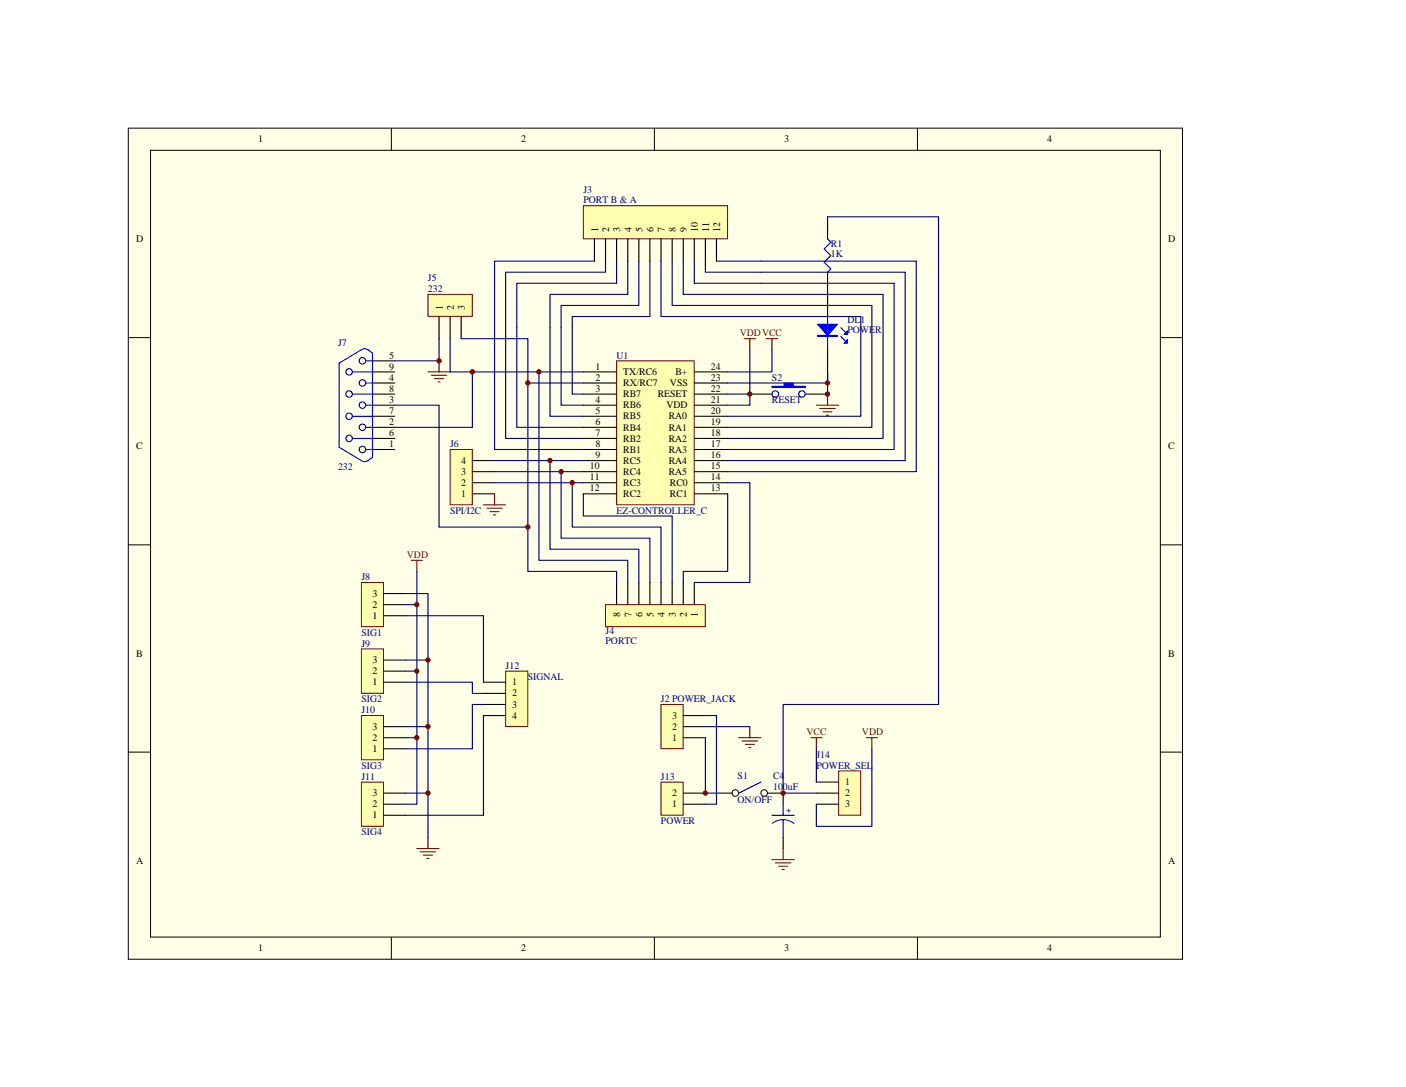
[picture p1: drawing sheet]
<svg xmlns="http://www.w3.org/2000/svg" width="279mm" height="216mm" viewBox="0 0 279 216" stroke-linecap="round" stroke-linejoin="round" font-family="sans-serif">
<path d="M25.5 25.5h209.5v165h-209.5z" fill="#ffffe8"/>
<g fill="none" stroke="#000" stroke-width=".2">
<path d="M25.5 25.5h209.5v165h-209.5zM29.9 29.9h200.7v156.2h-200.7zM77.8 25.5v4.4M130 25.5v4.4M182.3 25.5v4.4M25.5 67.1h4.4M230.6 67.1h4.4M25.5 108.2h4.4M230.6 108.2h4.4M25.5 149.4h4.4M230.6 149.4h4.4M77.8 186.1v4.4"/>
<path d="M130 186.1v4.4M182.3 186.1v4.4"/>
</g>
<path d="M148.9 78.2h4.5l.1 .1-.1 .1h-4.4zM160 78.2h4.5l.1 .1-.1 .1h-4.5z" fill="#000"/>
<path d="M153.4 76.7h2.4v-.6h1.8v.6h2.4v.3h-6.6z" fill-rule="evenodd" fill="#00f"/>
<g fill="#00f">
<path d="M153.3 76.7l.1 .4h6.6l.1-.1-.1-.4h-2.4v.1h.1l-.1-.7h-1.8l-.1 .7h.1v-.1zM153.4 76.7v.1h2.4l.2-.1v-.6h-.2v.1h1.8v-.1h-.1l.1 .7h2.4v-.1h-.1v.3h.1v-.1h-6.6v.1h.1v-.3z"/>
<path d="M153.3 78.3a.76 .76 0 0 0 1.5 0 .76 .76 0 0 0-1.5 0zM153.5 78v.1l.4-.4h-.1v.1h.5v-.1h-.1l.4 .4 .1-.1h-.2v.5h.2l-.1-.1-.4 .4 .1 .1v-.1h-.5v.1l.1-.1-.4-.4v.1h.1v-.5z"/>
<path d="M158.6 78.3a.75 .75 0 0 0 1.5 0 .75 .75 0 0 0-1.5 0zM158.8 78l.1 .1 .3-.4h-.1v.1h.5v-.1h-.1l.4 .4 .1-.1h-.2v.5h.2l-.1-.1-.4 .4 .1 .1v-.1h-.5v.1l.1-.1-.3-.4-.1 .1h.1v-.5z"/>
</g>
<g fill="#800000">
<path d="M162.2 80.4h4.5l.1 .1-.1 .1h-4.5z"/>
<path d="M162.8 81.1l3.2-.1 .1 .1-.1 .1h-3.1z"/>
<path d="M163.5 81.7h1.8l.1 .1-.1 .1h-1.7z"/>
<path d="M164.1 82.4l.7 .1-.6 .1z"/>
<path d="M164.4 78.2l.2 .1v2.2l-.1 .1-.2-.1z"/>
</g>
<path d="M164.4 58.4l.2 .1v4.4l-.1 .1-.2-.1zM164.4 69.4l.2 .1v4.4l-.1 .1-.2-.1z" fill="#000"/>
<g fill="#00f">
<path d="M167 66.8h.2l.8 .8v.2h-.1l-.9-.9z"/>
<path d="M167 65h.2l.8 .9v.1h-.1l-.9-.9z"/>
<path d="M164.4 62.8l.2 .1v6.6l-.1 .1-.2-.1z"/>
<path d="M162.5 64.4v.1h3.9l-.1-.2-1.9 2.2 .1 .1v-.1l-2-2.2zM162.4 64.3v.2l2.1 2.2 2-2.3-.1-.1z"/>
</g>
<path d="M162.5 64.4h3.9l-1.9 2.2z" fill="#00f"/>
<path d="M162.5 66.7h3.9" fill="none" stroke="#00f" stroke-width=".21"/>
<g fill="#00f">
<path d="M162.5 66.6v.1h3.9v-.1h-.1v.2h.1v-.1h-3.9v.1h.1v-.2zM162.4 66.5l.1 .4h3.9l.1-.1-.1-.3z"/>
<path d="M168.3 67.5v.7h.1v-.1h-.6v.1l.7-.6zM168.3 67.4l-.6 .8h.8v-.7z"/>
<path d="M168.3 65.7v.7h.1v-.1h-.6v.2l.7-.7zM168.3 65.7l-.6 .8h.8v-.8z"/>
</g>
<g fill="#00f">
<path d="M168.4 67.5v.7h-.6z"/>
<path d="M168.4 65.7v.7h-.6z"/>
</g>
<path d="M164.4 43l.2 .1v4.4l-.1 .1-.2-.1zM164.4 54l.2 .1v4.4l-.1 .1-.2-.1z" fill="#000"/>
<path d="M164.4 47.4h.1l.7 .7-1.3 1.4h-.1l.1-.1 1.3 1.4-1.3 1.3h-.1l.1-.1 1.3 1.4-.7 .8-.1-.2 .6-.7 .1 .1-.1 .1-1.3-1.4 1.3-1.4 .1 .1h-.1l-1.3-1.3 1.3-1.5 .1 .1-.1 .1z" fill="#00f"/>
<path d="M73.9 78.2h4.5l.1 .1-.1 .1h-4.4zM73.9 76h4.5l.1 .1-.1 .1h-4.4zM73.9 73.8h4.5l.1 .1-.1 .1h-4.4zM73.9 71.6h4.5l.1 .1-.1 .1h-4.4zM73.9 89.2h4.5l.1 .1-.1 .1h-4.4zM73.9 87h4.5l.1 .1-.1 .1h-4.4zM73.9 84.8h4.5l.1 .1-.1 .1h-4.4zM73.9 82.6h4.5l.1 .1-.1 .1h-4.4zM73.9 80.4h4.5l.1 .1-.1 .1h-4.4z" fill="#000"/>
<g fill="#00f">
<path d="M67.3 72l.2 .1v16.7l-.1 .1-.1-.1z"/>
<path d="M73.9 70.1h.2v20.7l-.1 .1-.1-.1z"/>
<path d="M72.6 71.6h1.4l.1 .1-1.4 .1z"/>
<path d="M70 73.8h4l.1 .1-.1 .1h-4z"/>
<path d="M72.6 76h1.4l.1 .1-1.4 .1z"/>
<path d="M70 78.2h4l.1 .1-.1 .1h-4z"/>
<path d="M72.6 80.4h1.4l.1 .1-1.4 .1z"/>
<path d="M70 82.6h4l.1 .1-.1 .1h-4z"/>
<path d="M72.6 84.8h1.4l.1 .1-1.4 .1z"/>
<path d="M70 87h4l.1 .1-.1 .1h-4z"/>
<path d="M72.6 89.2h1.4l.1 .1-1.4 .1z"/>
<path d="M71.7 91.4l.5 .2h-.1v-.1h.7v.1h-.1l.5-.2a.87 .87 0 0 1-1.5 0z"/>
<path d="M73 91.4l1.1-.7v.2l-.9 .7h-.1z"/>
<path d="M67.3 88.8l4.6 2.6v.2l-4.6-2.7z"/>
<path d="M71.7 69.4a.98 .98 0 0 1 1.5 .2l-.5-.2 .1-.1v.1h-.7v-.1l.1 .1-.4 .2z"/>
<path d="M73.1 69.4l1 .7v.1l-1.1-.7z"/>
<path d="M67.3 72l4.6-2.6v.1l-4.4 2.7h-.2z"/>
<path d="M68.6 87.1a.75 .75 0 0 0 1.5 0 .75 .75 0 0 0-1.5 0zM69.1 86.5v.1h.5v-.1h-.1l.4 .4 .1-.1h-.1v.5h.1l-.1-.1-.4 .4 .1 .1v-.1h-.5v.1l.1-.1-.3-.4-.1 .1h.1v-.5h-.1l.1 .1 .3-.4z"/>
<path d="M68.6 82.7a.75 .75 0 0 0 1.5 0 .75 .75 0 0 0-1.5 0zM68.8 82.4l.1 .1 .3-.4h-.1v.1h.5v-.1h-.1l.4 .4 .1-.1h-.1v.5h.1l-.1-.1-.4 .4 .1 .1v-.1h-.5v.1l.1-.1-.3-.4-.1 .1h.1v-.5z"/>
<path d="M68.6 78.3a.75 .75 0 0 0 1.5 0 .75 .75 0 0 0-1.5 0zM68.8 78l.1 .1 .3-.4h-.1v.1h.5v-.1h-.1l.4 .4 .1-.1h-.1v.5h.1l-.1-.1-.4 .4 .1 .1v-.1h-.5v.1l.1-.1-.3-.4-.1 .1h.1v-.5z"/>
<path d="M68.6 73.9a.75 .75 0 0 0 1.5 0 .75 .75 0 0 0-1.5 0zM69.1 73.3v.1h.5v-.1h-.1l.4 .4 .1-.1h-.1v.5h.1l-.1-.1-.4 .4 .1 .1v-.1h-.5v.1l.1-.1-.3-.4-.1 .1h.1v-.5h-.1l.1 .1 .3-.4z"/>
<path d="M71.3 89.3a.75 .75 0 0 0 1.5 0 .75 .75 0 0 0-1.5 0zM71.4 89l.1 .1 .4-.4h-.1v.1h.5v-.1h-.1l.3 .4 .1-.1h-.1v.5h.1l-.1-.1-.3 .4 .1 .1v-.1h-.5v.1l.1-.1-.4-.4-.1 .1h.1v-.5z"/>
<path d="M71.3 84.9a.75 .75 0 0 0 1.5 0 .75 .75 0 0 0-1.5 0zM71.4 84.6l.1 .1 .4-.4h-.1v.1h.5v-.1h-.1l.3 .4 .1-.1h-.1v.5h.1l-.1-.1-.3 .4 .1 .1v-.1h-.5v.1l.1-.1-.4-.4-.1 .1h.1v-.5z"/>
<path d="M71.3 80.5a.75 .75 0 0 0 1.5 0 .75 .75 0 0 0-1.5 0zM71.4 80.2l.1 .1 .4-.4h-.1v.1h.5v-.1h-.1l.3 .4 .1-.1h-.1v.5h.1l-.1-.1-.3 .4 .1 .1v-.1h-.5v.1l.1-.1-.4-.4-.1 .1h.1v-.5z"/>
<path d="M71.3 76.1a.75 .75 0 0 0 1.5 0 .75 .75 0 0 0-1.5 0zM71.4 75.8l.1 .1 .4-.4h-.1v.1h.5v-.1h-.1l.3 .4 .1-.1h-.1v.5h.1l-.1-.1-.3 .4 .1 .1v-.1h-.5v.1l.1-.1-.4-.4-.1 .1h.1v-.5z"/>
<path d="M71.3 71.7a.75 .75 0 0 0 1.5 0 .75 .75 0 0 0-1.5 0zM71.8 71.1v.1h.5v-.1h-.1l.3 .4 .1-.1h-.1v.5h.1l-.1-.1-.3 .4 .1 .1v-.1h-.5v.1l.1-.1-.4-.4-.1 .1h.1v-.5h-.1l.1 .1 .4-.4z"/>
</g>
<path d="M78.3 71.6h8.9l.2 .1-.2 .1h-8.8z" fill="#000080"/>
<g fill="#800000">
<path d="M85 73.8h4.4l.2 .1-.2 .1h-4.4z"/>
<path d="M85.6 74.5l3.2-.1 .1 .1-.1 .1h-3.1z"/>
<path d="M86.3 75.1h1.8l.1 .1-.1 .1h-1.7z"/>
<path d="M87 75.8l.6 .1-.6 .1z"/>
<path d="M87.2 71.6l.2 .1v2.2l-.2 .1-.1-.1z"/>
</g>
<path d="M85.1 58.5h8.7v4.3h-8.7z" fill="#ffffb0"/>
<path d="M85 58.5h8.9v4.3h-8.9z" fill="none" stroke="#800000" stroke-width=".2"/>
<path d="M87.2 62.8l.2 .1v4.4l-.2 .1-.1-.1zM89.4 62.8l.2 .1v4.4l-.2 .1-.1-.1zM91.6 62.8l.2 .1v4.4l-.1 .1-.2-.1z" fill="#000"/>
<g fill="#000080">
<path d="M87.2 67.2l.2 .1v4.4l-.2 .1-.1-.1z"/>
<path d="M89.4 67.2l.2 .1v6.6h-.2v-.1h4.5l.1 .1h-4.6z"/>
<path d="M91.6 67.2h13.4v8.9h-.2v-8.8h.1v.1h-13.2z"/>
</g>
<path d="M89.5 89.3h4.3v10.9h-4.3z" fill="#ffffb0"/>
<path d="M89.4 89.3h4.5v11h-4.5z" fill="none" stroke="#800000" stroke-width=".2"/>
<path d="M93.8 98h4.5l.1 .1-.1 .1h-4.4zM93.8 95.8h4.5l.1 .1-.1 .1h-4.4zM93.8 93.6h4.5l.1 .1-.1 .1h-4.4zM93.8 91.4h4.5l.1 .1-.1 .1h-4.4z" fill="#000"/>
<g fill="#000080">
<path d="M98.2 91.4h17.7l.1 .1-.1 .1h-17.6z"/>
<path d="M98.2 93.6h17.7l.1 .1-.1 .1h-17.6z"/>
<path d="M98.2 95.8h17.7l.1 .1-.1 .1h-17.6z"/>
</g>
<g fill="#800000">
<path d="M96 100.2h4.5l.1 .1-.1 .1h-4.4z"/>
<path d="M96.7 100.9l3.1-.1 .1 .1-.1 .1h-3.1z"/>
<path d="M97.3 101.5h1.9l.1 .1-.1 .1h-1.8z"/>
<path d="M98 102.2l.6 .1-.5 .1z"/>
<path d="M98.2 98l.2 .1v2.2l-.1 .1-.1-.1z"/>
</g>
<path d="M71.8 115.7h4.4v8.8h-4.4z" fill="#ffffb0"/>
<path d="M71.8 115.7h4.4v8.8h-4.4z" fill="none" stroke="#800000" stroke-width=".2"/>
<path d="M76.1 120h4.5l.1 .1-.1 .1h-4.4zM76.1 117.8h4.5l.1 .1-.1 .1h-4.4zM76.1 122.2h4.5l.1 .1-.1 .1h-4.4z" fill="#000"/>
<path d="M71.8 128.9h4.4v8.8h-4.4z" fill="#ffffb0"/>
<path d="M71.8 128.9h4.4v8.8h-4.4z" fill="none" stroke="#800000" stroke-width=".2"/>
<path d="M76.1 135.4h4.5l.1 .1-.1 .1h-4.4zM76.1 133.2h4.5l.1 .1-.1 .1h-4.4zM76.1 131h4.5l.1 .1-.1 .1h-4.4z" fill="#000"/>
<path d="M71.8 142.1h4.4v8.8h-4.4z" fill="#ffffb0"/>
<path d="M71.8 142.1h4.4v8.8h-4.4z" fill="none" stroke="#800000" stroke-width=".2"/>
<path d="M76.1 148.7l4.5-.1 .1 .1-.1 .1h-4.4zM76.1 146.5l4.5-.1 .1 .1-.1 .1h-4.4zM76.1 144.3l4.5-.1 .1 .1-.1 .1h-4.4z" fill="#000"/>
<path d="M71.8 155.4h4.4v8.7h-4.4z" fill="#ffffb0"/>
<path d="M71.8 155.3h4.4v8.8h-4.4z" fill="none" stroke="#800000" stroke-width=".2"/>
<path d="M76.1 159.7l4.5-.1 .1 .1-.1 .1h-4.4zM76.1 157.5l4.5-.1 .1 .1-.1 .1h-4.4zM76.1 161.9l4.5-.1 .1 .1-.1 .1h-4.4z" fill="#000"/>
<g fill="#000080">
<path d="M80.5 117.8h4.5l.2 .1v39.6l-.2 .1h-4.4l-.1-.1 .1-.1h4.4v.1h-.1v-39.6h.1v.1h-4.4z"/>
<path d="M80.5 144.3l4.5-.1 .2 .1-.2 .1h-4.4z"/>
<path d="M80.5 131h4.5l.2 .1-.2 .1h-4.4z"/>
<path d="M80.5 120h2.3l.2 .1v39.6l-.2 .1h-2.2l-.1-.1 .1-.1h2.2v.1h-.1v-39.6h.1v.1h-2.2z"/>
<path d="M80.5 146.5l2.3-.1 .2 .1-.2 .1h-2.2z"/>
<path d="M80.5 133.2h2.3l.2 .1-.2 .1h-2.2z"/>
</g>
<g fill="#800000">
<path d="M82.8 168.5l4.4-.1 .2 .1-.2 .1h-4.4z"/>
<path d="M83.4 169.1h3.2l.1 .1-.1 .1h-3.1z"/>
<path d="M84.1 169.8l1.8-.1 .1 .1-.1 .2h-1.7z"/>
<path d="M84.7 170.4l.7 .1-.6 .1z"/>
<path d="M85 166.3h.2v2.2l-.2 .1-.1-.1z"/>
<path d="M81.7 111.2h2.2l.2 .1-.2 .1h-2.2z"/>
<path d="M82.8 111.2l.2 .1v2.2l-.2 .1-.1-.1z"/>
</g>
<g fill="#000080">
<path d="M85 157.5h.2v8.8l-.2 .1-.1-.1z"/>
<path d="M82.8 113.4l.2 .1v6.6l-.2 .1-.1-.1z"/>
</g>
<path d="M100.5 133.3h4.4v11h-4.4z" fill="#ffffb0"/>
<path d="M100.5 133.3h4.4v11h-4.4z" fill="none" stroke="#800000" stroke-width=".2"/>
<path d="M96 135.4h4.5l.1 .1-.1 .1h-4.4zM96 137.6h4.5l.1 .1-.1 .1h-4.4zM96 139.8h4.5l.1 .1-.1 .1h-4.4zM96 142h4.5l.1 .1-.1 .1h-4.4z" fill="#000"/>
<g fill="#000080">
<path d="M80.5 122.2h15.7v13.4l-.2-.1v-13.2h.1v.1h-15.5z"/>
<path d="M80.5 135.4h13.4l.1 .1v2.2h-.1v-.1h2.2l.1 .1-.1 .1h-2.3v-2.3h.1v.1h-13.3z"/>
<path d="M80.5 148.7l13.4-.1v.1h-.1v-8.8l.1-.1h2.3l-.1 .2h-2.2v-.1h.1v8.9h-13.4z"/>
<path d="M96 142l.2 .1v19.9h-15.7l.1-.2h15.5v.1h-.1z"/>
</g>
<g fill="#800000">
<path d="M147.8 67.2h2.3l.1 .1-.1 .1h-2.2z"/>
<path d="M148.9 67.2l.2 .1v2.2l-.1 .1-.1-.1z"/>
</g>
<path d="M120.3 120.1h19.8v4.4h-19.8z" fill="#ffffb0"/>
<path d="M120.3 120.1h19.9v4.4h-19.9z" fill="none" stroke="#800000" stroke-width=".2"/>
<path d="M122.4 115.6l.2 .1v4.4l-.1 .1-.1-.1zM124.7 115.6l.2 .1v4.4l-.2 .1-.1-.1zM126.9 115.6l.2 .1v4.4l-.1 .1-.2-.1zM129.1 115.6l.2 .1v4.4l-.1 .1-.2-.1zM131.3 115.6l.2 .1v4.4l-.1 .1-.2-.1zM133.5 115.6l.2 .1v4.4l-.1 .1-.1-.1zM135.7 115.6l.2 .1v4.4l-.1 .1-.1-.1zM137.9 115.6l.2 .1v4.4l-.1 .1-.1-.1z" fill="#000"/>
<g fill="#000080">
<path d="M144.5 95.8h4.5l.1 .1v19.8l-.1 .1h-11l-.1-.1 .1-.1h11v.1h-.1v-19.8h.1v.1h-4.4z"/>
<path d="M144.5 98l.2 .1v15.4l-.1 .1h-8.8v-.1h.1v2.2l-.2 .1v-2.3l.1-.1h8.8v.1h-.1z"/>
<path d="M115.8 98l.2 .1v4.4h-.1v-.1h17.8v13.4l-.2-.1v-13.2h.1v.1h-17.7l-.1-.1z"/>
<path d="M113.6 95.8l.2 .1v8.8h-.1v-.1h17.7v11.2l-.2-.1v-11h.2v.1h-17.8z"/>
<path d="M111.4 93.6l.2 .1v13.2h-.1v-.1h17.7v9l-.2-.1v-8.8h.2v.1h-17.8z"/>
<path d="M109.2 91.4l.2 .1v17.6h-.1v-.1h17.7l.1 .1-.1 6.7-.2-.1v-6.6h.2v.1h-17.8z"/>
<path d="M107 73.8l.2 .1v37.4h-.1v-.1h17.6l.2 .1v4.4l-.2 .1-.1-.1v-4.4h.1v.1h-17.6l-.1-.1z"/>
<path d="M104.8 84.8l.2 .1v28.6h-.1v-.1h17.6l.1 .1v2.3l-.2-.1v-2.2h.1v.1h-17.7z"/>
</g>
<path d="M115.9 40.9h28.7v6.5h-28.7z" fill="#ffffb0"/>
<path d="M115.9 40.9h28.7v6.5h-28.7z" fill="none" stroke="#800000" stroke-width=".2"/>
<path d="M118 47.4l.2 .1v4.4l-.1 .1-.1-.1zM120.2 47.4l.2 .1v4.4l-.1 .1-.1-.1zM122.4 47.4l.2 .1v4.4l-.1 .1-.1-.1zM124.7 47.4l.2 .1v4.4l-.2 .1-.1-.1zM126.9 47.4l.2 .1v4.4l-.1 .1-.2-.1zM129.1 47.4l.2 .1v4.4l-.1 .1-.2-.1zM131.3 47.4l.2 .1v4.4l-.1 .1-.2-.1zM133.5 47.4l.2 .1v4.4l-.1 .1-.1-.1zM135.7 47.4l.2 .1v4.4l-.1 .1-.1-.1zM137.9 47.4l.2 .1v4.4l-.1 .1-.1-.1zM140.1 47.4l.2 .1v4.4l-.1 .1-.1-.1zM142.3 47.4l.2 .1v4.4l-.1 .1-.1-.1z" fill="#000"/>
<g fill="#000080">
<path d="M113.6 65l.2 .1v13.2h-.1v-.1h2.2l.1 .1-.1 .1h-2.2l-.1-.1z"/>
<path d="M111.4 65l.2 .1v15.4h-.1v-.1h4.4l.1 .1-.1 .1h-4.4l-.1-.1z"/>
<path d="M109.2 65l.2 .1v17.6h-.1v-.1h6.6l.1 .1-.1 .1h-6.6l-.1-.1z"/>
<path d="M104.8 76h11.1l.1 .1-.1 .1h-11v-.1h.1v8.8l-.1 .1-.1-.1z"/>
<path d="M102.6 65l.2 .1v19.8h-.1v-.1h13.2l.1 .2h-13.4z"/>
<path d="M100.4 65l.2 .1v22h-.1v-.1h15.4l.1 .2h-15.6z"/>
<path d="M98.2 65l.2 .1v24.2h-.1v-.1h17.6l.1 .2h-17.8z"/>
<path d="M98.2 51.8h19.9l.1 .1-.1 .1h-19.8v-.1h.1v13.2l-.1 .1-.1-.1z"/>
<path d="M100.4 54h19.9v.1h-.1v-2.2l.1-.1 .1 .1v2.2l-.1 .1h-19.8v-.1h.1v11l-.1 .1-.1-.1z"/>
<path d="M102.6 56.2h19.9v.1h-.1v-4.4l.1-.1 .1 .1v4.4l-.1 .1h-19.8v-.1h.1v8.8l-.1 .1-.1-.1z"/>
<path d="M109.2 58.4h15.5v.1h-.1v-6.6l.1-.1 .2 .1-.1 6.6-15.5 .1v-.1h.1v6.6l-.1 .1-.1-.1z"/>
<path d="M111.4 60.6h15.6v.1h-.2v-8.8l.2-.1v8.9l-15.5 .1v-.1h.1v4.4l-.1 .1-.1-.1z"/>
<path d="M113.6 62.8h15.6v.1h-.2v-11l.2-.1v11.1l-15.5 .1v-.1h.1v2.2l-.1 .1-.1-.1z"/>
<path d="M142.3 51.8h8.9l.1 .1-.1 .1h-8.8z"/>
<path d="M140.1 51.8l.2 .1v2.2h-.1v-.1h11l.1 .1-.1 .1h-11l-.1-.1z"/>
<path d="M137.9 51.8l.2 .1v4.4h-.1v-.1h13.2l.1 .1-.1 .1h-13.2l-.1-.1z"/>
<path d="M135.7 51.8l.2 .1v6.6h-.1v-.1h15.4l.1 .1h-15.6z"/>
<path d="M131.3 51.8l.2 .1v11h-.1v-.1h39.7v20h-26.6l.1-.2h26.5v.1h-.2v-19.8h.2v.1h-39.7l-.2-.1z"/>
<path d="M133.5 51.8l.2 .1v8.8h-.1v-.1h39.7v24.4h-28.7l-.1-.1 .1-.1h28.7v.1h-.2v-24.2h.2v.1h-39.7l-.1-.1z"/>
<path d="M151.1 58.4h24.5v28.8h-31.1l.1-.2h30.9v.1h-.1v-28.6h.1v.1h-24.3z"/>
<path d="M151.1 56.2h26.7v33.2h-33.3l.1-.2h33.1v.1h-.1v-33h.1v.1h-26.5z"/>
<path d="M151.1 54h28.9v37.6h-35.5l.1-.2h35.3v.1h-.1v-37.4h.1v.1h-28.7z"/>
<path d="M151.1 51.8h31.1v42h-37.7l.1-.2h37.5v.1h-.1v-41.8h.1v.1h-30.9z"/>
</g>
<g fill="#800000">
<path d="M152.2 67.2h2.3l.1 .1-.1 .1h-2.2z"/>
<path d="M153.3 67.2l.2 .1v2.2l-.1 .1-.1-.1z"/>
</g>
<path d="M131.4 155.4h4.3v6.5h-4.3z" fill="#ffffb0"/>
<path d="M131.4 155.3h4.4v6.6h-4.4z" fill="none" stroke="#800000" stroke-width=".2"/>
<path d="M135.7 159.7l4.5-.1 .1 .1-.1 .1h-4.4zM135.7 157.5l4.5-.1 .1 .1-.1 .1h-4.4z" fill="#000"/>
<g fill="#800000">
<path d="M146.7 146.5l4.5-.1 .1 .1-.1 .1h-4.4z"/>
<path d="M147.4 147.1h3.1l.2 .1-.2 .1h-3z"/>
<path d="M148 147.8l1.9-.1 .1 .1-.1 .1h-1.8z"/>
<path d="M148.7 148.4l.6 .1-.5 .1z"/>
<path d="M148.9 144.3h.2v2.2l-.1 .1-.1-.1z"/>
</g>
<path d="M166.7 153.2h4.3v8.7h-4.3z" fill="#ffffb0"/>
<path d="M166.7 153.1h4.3v8.8h-4.3z" fill="none" stroke="#800000" stroke-width=".2"/>
<path d="M162.2 155.3l4.5-.1 .1 .1-.1 .1h-4.5zM162.2 157.5l4.5-.1 .1 .1-.1 .1h-4.5zM162.2 159.7l4.5-.1 .1 .1-.1 .1h-4.5z" fill="#000"/>
<g fill="#000080">
<path d="M162.2 148.7h.1v6.6l-.1 .1-.1-.1z"/>
<path d="M162.2 159.7h.1v4.4h-.1v-.1h11.1v.1h-.2v-15.4h.2v15.5h-11.1z"/>
</g>
<g fill="#800000">
<path d="M161.1 146.5l2.2-.1 .1 .1-.1 .1h-2.2z"/>
<path d="M162.2 146.5h.1v2.2l-.1 .1-.1-.1z"/>
<path d="M172.1 146.5l2.3-.1 .1 .1-.1 .1h-2.2z"/>
<path d="M173.2 146.5h.2v2.2l-.1 .1-.2-.1z"/>
</g>
<g fill="none" stroke="#000" stroke-width=".2">
<circle cx="146.1" cy="157.5" r=".66"/>
<circle cx="151.9" cy="157.5" r=".66"/>
</g>
<path d="M142.3 157.5l3.2-.1 .1 .1-.1 .1h-3.1zM152.5 157.5l3.1-.1 .1 .1-.1 .1h-3.1z" fill="#000"/>
<path d="M146.7 157.5l4.6-2.2v.1l-4.4 2.2h-.2z" fill="#00f"/>
<g fill="#000080">
<path d="M140.1 157.5l2.3-.1 .1 .1-.1 .1h-2.2z"/>
<path d="M155.5 157.5l6.7-.1 .1 .1-.1 .1h-6.6z"/>
</g>
<path d="M131.4 139.9h4.3v8.8h-4.3z" fill="#ffffb0"/>
<path d="M131.4 139.9h4.4v8.8h-4.4z" fill="none" stroke="#800000" stroke-width=".2"/>
<path d="M135.7 146.5l4.5-.1 .1 .1-.1 .1h-4.4zM135.7 144.3l4.5-.1 .1 .1-.1 .1h-4.4zM135.7 142h4.5l.1 .1-.1 .1h-4.4zM155.5 157.5h.2v2.2l-.1 .1-.1-.1zM155.5 166.3h.2v2.2l-.1 .1-.1-.1z" fill="#000"/>
<g fill="#00f">
<path d="M155.5 162.7l.2 .1v3.5l-.1 .1-.1-.1z"/>
<path d="M153.3 161.9l4.5-.1 .1 .1-.1 .1h-4.4z"/>
<path d="M155.5 159.7h.2v2.2l-.1 .1-.1-.1z"/>
<path d="M155.5 162.7l1 .1a2.02 2.02 0 0 1 1.3 .8l-.9-.4 .1-.1v.1l-1.4-.3z"/>
<path d="M153.4 163.5l.7-.5a2.18 2.18 0 0 1 1.6-.2l-1.5 .4v-.1l.1 .1-.8 .4z"/>
</g>
<g fill="#800000">
<path d="M153.3 170.7l4.5-.1 .1 .1-.1 .1h-4.4z"/>
<path d="M154 171.3h3.2l.1 .1-.1 .1h-3.1z"/>
<path d="M154.7 172l1.8-.1 .1 .1-.1 .2h-1.8z"/>
<path d="M155.3 172.6l.6 .1-.5 .1z"/>
<path d="M155.5 168.5h.2v2.2l-.1 .1-.1-.1z"/>
</g>
<path d="M122.5 71.7h15.4v28.5h-15.4z" fill="#ffffb0"/>
<path d="M122.5 71.7h15.5v28.6h-15.5z" fill="none" stroke="#800000" stroke-width=".2"/>
<g fill="#000">
<path d="M115.8 73.8h6.7l.1 .1-.1 .1h-6.6zM115.8 76h6.7l.1 .1-.1 .1h-6.6zM115.8 78.2h6.7l.1 .1-.1 .1h-6.6zM137.9 73.8h6.7l.1 .1-.1 .1h-6.6zM137.9 76h6.7l.1 .1-.1 .1h-6.6zM137.9 78.2h6.7l.1 .1-.1 .1h-6.6zM115.8 87h6.7l.1 .1-.1 .1h-6.6zM115.8 89.2h6.7l.1 .1-.1 .1h-6.6zM115.8 91.4h6.7l.1 .1-.1 .1h-6.6zM115.8 93.6h6.7l.1 .1-.1 .1h-6.6zM115.8 95.8h6.7l.1 .1-.1 .1h-6.6zM115.8 98h6.7l.1 .1-.1 .1h-6.6z"/>
<path d="M115.8 80.4h6.7l.1 .1-.1 .1h-6.6zM115.8 82.6h6.7l.1 .1-.1 .1h-6.6zM115.8 84.8h6.7l.1 .1-.1 .1h-6.6zM137.9 80.4h6.7l.1 .1-.1 .1h-6.6zM137.9 82.6h6.7l.1 .1-.1 .1h-6.6zM137.9 84.8h6.7l.1 .1-.1 .1h-6.6zM137.9 87h6.7l.1 .1-.1 .1h-6.6zM137.9 89.2h6.7l.1 .1-.1 .1h-6.6zM137.9 91.4h6.7l.1 .1-.1 .1h-6.6zM137.9 93.6h6.7l.1 .1-.1 .1h-6.6zM137.9 95.8h6.7l.1 .1-.1 .1h-6.6zM137.9 98h6.7l.1 .1-.1 .1h-6.6z"/>
</g>
<g fill="#000080">
<path d="M144.5 78.2h4.5l.1 .1-.1 .1h-4.4z"/>
<path d="M148.9 69.4l.2 .1v11l-.1 .1h-4.5l.1-.2h4.4v.1h-.1z"/>
<path d="M144.5 73.8h8.9v.1h-.1v-4.4l.1-.1 .1 .1v4.4l-8.9 .1z"/>
<path d="M144.5 76h20v.1h-.2v-2.2l.2-.1 .1 .1v4.4l-.1 .1-.2-.1v-4.4h.3v2.2l-.1 .1h-19.9z"/>
<path d="M140.1 146.5h.2v11l-.1 .1-.1-.1z"/>
<path d="M140.1 144.3l8.9-.1 .1 .1-.1 .1h-8.8z"/>
<path d="M140.1 142h2.3l.1 .1v17.6l-.1 .1h-2.2l-.1-.1 .1-.1h2.2v.1h-.1v-17.6h.1v.1h-2.2z"/>
<path d="M164.4 43h22.1l.1 .1v96.8l-.1 .1h-30.9v-.1h.1v17.6l-.1 .1-.1-.1v-17.7h31v.1h-.1v-96.8h.1v.1h-22z"/>
<path d="M78.3 84.8h15.6v.1h-.1v-11l.1-.1h22l.1 .1-.1 .1h-22v-.1h.1v11.1h-15.6z"/>
<path d="M78.3 80.4h8.9l.2 .1v24.2h-.2v-.1h17.7l.1 .2h-17.8l-.1-24.3h.1v.1h-8.8z"/>
</g>
<circle cx="149" cy="78.3" r=".43" fill="#800000"/>
<circle cx="149" cy="78.3" r=".43" fill="none" stroke="#800000" stroke-width=".2"/>
<circle cx="164.4" cy="78.3" r=".43" fill="#800000"/>
<circle cx="164.4" cy="78.3" r=".43" fill="none" stroke="#800000" stroke-width=".2"/>
<circle cx="87.2" cy="71.7" r=".43" fill="#800000"/>
<circle cx="87.2" cy="71.7" r=".43" fill="none" stroke="#800000" stroke-width=".2"/>
<circle cx="93.9" cy="73.9" r=".43" fill="#800000"/>
<circle cx="93.9" cy="73.9" r=".43" fill="none" stroke="#800000" stroke-width=".2"/>
<circle cx="104.9" cy="76.1" r=".43" fill="#800000"/>
<circle cx="104.9" cy="76.1" r=".43" fill="none" stroke="#800000" stroke-width=".2"/>
<circle cx="85" cy="157.5" r=".43" fill="#800000"/>
<circle cx="85" cy="157.5" r=".43" fill="none" stroke="#800000" stroke-width=".2"/>
<circle cx="85" cy="144.3" r=".43" fill="#800000"/>
<circle cx="85" cy="144.3" r=".43" fill="none" stroke="#800000" stroke-width=".2"/>
<circle cx="85" cy="131.1" r=".43" fill="#800000"/>
<circle cx="85" cy="131.1" r=".43" fill="none" stroke="#800000" stroke-width=".2"/>
<circle cx="82.8" cy="120.1" r=".42" fill="#800000"/>
<circle cx="82.8" cy="120.1" r=".42" fill="none" stroke="#800000" stroke-width=".2"/>
<circle cx="82.8" cy="146.5" r=".42" fill="#800000"/>
<circle cx="82.8" cy="146.5" r=".42" fill="none" stroke="#800000" stroke-width=".2"/>
<circle cx="82.8" cy="133.3" r=".42" fill="#800000"/>
<circle cx="82.8" cy="133.3" r=".42" fill="none" stroke="#800000" stroke-width=".2"/>
<circle cx="109.3" cy="91.5" r=".43" fill="#800000"/>
<circle cx="109.3" cy="91.5" r=".43" fill="none" stroke="#800000" stroke-width=".2"/>
<circle cx="113.7" cy="95.9" r=".43" fill="#800000"/>
<circle cx="113.7" cy="95.9" r=".43" fill="none" stroke="#800000" stroke-width=".2"/>
<circle cx="111.5" cy="93.7" r=".43" fill="#800000"/>
<circle cx="111.5" cy="93.7" r=".43" fill="none" stroke="#800000" stroke-width=".2"/>
<circle cx="107.1" cy="73.9" r=".43" fill="#800000"/>
<circle cx="107.1" cy="73.9" r=".43" fill="none" stroke="#800000" stroke-width=".2"/>
<circle cx="140.2" cy="157.5" r=".43" fill="#800000"/>
<circle cx="140.2" cy="157.5" r=".43" fill="none" stroke="#800000" stroke-width=".2"/>
<circle cx="155.6" cy="157.5" r=".43" fill="#800000"/>
<circle cx="155.6" cy="157.5" r=".43" fill="none" stroke="#800000" stroke-width=".2"/>
<circle cx="164.4" cy="76.1" r=".43" fill="#800000"/>
<circle cx="164.4" cy="76.1" r=".43" fill="none" stroke="#800000" stroke-width=".2"/>
<circle cx="104.9" cy="104.7" r=".43" fill="#800000"/>
<circle cx="104.9" cy="104.7" r=".43" fill="none" stroke="#800000" stroke-width=".2"/>
<g font-size="2">
<text x="51.3" y="28.3">1</text>
<text x="103.6" y="28.3">2</text>
<text x="155.8" y="28.3">3</text>
<text x="208.1" y="28.3">4</text>
<text x="118.8" y="46.1" transform="rotate(-90 118.8 46.1)">1</text>
<text x="121" y="46.1" transform="rotate(-90 121 46.1)">2</text>
<text x="123.2" y="46.1" transform="rotate(-90 123.2 46.1)">3</text>
<text x="125.5" y="46.1" transform="rotate(-90 125.5 46.1)">4</text>
<text x="127.7" y="46.1" transform="rotate(-90 127.7 46.1)">5</text>
<text x="129.9" y="46.1" transform="rotate(-90 129.9 46.1)">6</text>
<text x="132.1" y="46.1" transform="rotate(-90 132.1 46.1)">7</text>
<text x="134.3" y="46.1" transform="rotate(-90 134.3 46.1)">8</text>
<text x="136.5" y="46.1" transform="rotate(-90 136.5 46.1)">9</text>
<text x="138.7" y="46.1" transform="rotate(-90 138.7 46.1)">10</text>
<text x="140.9" y="46.1" transform="rotate(-90 140.9 46.1)">11</text>
<text x="143.1" y="46.1" transform="rotate(-90 143.1 46.1)">12</text>
<text x="27" y="48.1">D</text>
<text x="232.2" y="48.1">D</text>
<text x="88" y="61.6" transform="rotate(-90 88 61.6)">1</text>
<text x="90.2" y="61.6" transform="rotate(-90 90.2 61.6)">2</text>
<text x="92.4" y="61.6" transform="rotate(-90 92.4 61.6)">3</text>
<text x="77.3" y="71.2">5</text>
<text x="77.3" y="77.8">8</text>
<text x="77.3" y="75.6">4</text>
<text x="77.3" y="73.4">9</text>
<text x="118.3" y="73.4">1</text>
<text x="118.3" y="75.6">2</text>
<text x="118.3" y="77.8">3</text>
<text x="123.9" y="74.5">TX/RC6</text>
<text x="123.9" y="76.7">RX/RC7</text>
<text x="133.1" y="76.7">VSS</text>
<text x="134.2" y="74.5">B+</text>
<text x="141.3" y="73.4">24</text>
<text x="141.3" y="75.6">23</text>
<text x="141.3" y="77.8">22</text>
<text x="77.3" y="82.2">7</text>
<text x="77.3" y="80">3</text>
<text x="118.3" y="80">4</text>
<text x="118.3" y="82.2">5</text>
<text x="123.9" y="78.9">RB7</text>
<text x="123.9" y="81.1">RB6</text>
<text x="123.9" y="83.3">RB5</text>
<text x="130.7" y="78.9">RESET</text>
<text x="132.5" y="81.1">VDD</text>
<text x="132.9" y="83.3">RA0</text>
<text x="141.3" y="80">21</text>
<text x="141.3" y="82.2">20</text>
<text x="27" y="89.3">C</text>
<text x="77.3" y="88.8">1</text>
<text x="77.3" y="86.6">6</text>
<text x="77.3" y="84.4">2</text>
<text x="118.3" y="86.6">7</text>
<text x="118.3" y="88.8">8</text>
<text x="118.3" y="84.4">6</text>
<text x="123.9" y="87.7">RB2</text>
<text x="123.9" y="89.9">RB1</text>
<text x="123.9" y="85.5">RB4</text>
<text x="132.9" y="85.5">RA1</text>
<text x="132.9" y="87.7">RA2</text>
<text x="132.9" y="89.9">RA3</text>
<text x="141.3" y="84.4">19</text>
<text x="141.3" y="86.6">18</text>
<text x="141.3" y="88.8">17</text>
<text x="232.2" y="89.3">C</text>
<text x="91.7" y="94.3">3</text>
<text x="91.7" y="92.1">4</text>
<text x="117.2" y="93.2">10</text>
<text x="117.2" y="95.4">11</text>
<text x="118.3" y="91">9</text>
<text x="123.9" y="92.1">RC5</text>
<text x="123.9" y="94.3">RC4</text>
<text x="132.9" y="92.1">RA4</text>
<text x="132.9" y="94.3">RA5</text>
<text x="141.3" y="91">16</text>
<text x="141.3" y="93.2">15</text>
<text x="141.3" y="95.4">14</text>
<text x="91.7" y="98.7">1</text>
<text x="91.7" y="96.5">2</text>
<text x="117.2" y="97.6">12</text>
<text x="123.9" y="96.5">RC3</text>
<text x="123.9" y="98.7">RC2</text>
<text x="133.1" y="96.5">RC0</text>
<text x="133.1" y="98.7">RC1</text>
<text x="141.3" y="97.6">13</text>
<text x="74" y="118.5">3</text>
<text x="74" y="122.9">1</text>
<text x="74" y="120.7">2</text>
<text x="123.2" y="122.5" transform="rotate(-90 123.2 122.5)">8</text>
<text x="125.5" y="122.5" transform="rotate(-90 125.5 122.5)">7</text>
<text x="127.7" y="122.5" transform="rotate(-90 127.7 122.5)">6</text>
<text x="129.9" y="122.5" transform="rotate(-90 129.9 122.5)">5</text>
<text x="132.1" y="122.5" transform="rotate(-90 132.1 122.5)">4</text>
<text x="134.3" y="122.5" transform="rotate(-90 134.3 122.5)">3</text>
<text x="136.5" y="122.5" transform="rotate(-90 136.5 122.5)">2</text>
<text x="138.7" y="122.5" transform="rotate(-90 138.7 122.5)">1</text>
<text x="27" y="130.4">B</text>
<text x="74" y="131.7">3</text>
<text x="232.2" y="130.4">B</text>
<text x="74" y="136.1">1</text>
<text x="74" y="133.9">2</text>
<text x="101.8" y="136.1">1</text>
<text x="101.8" y="138.3">2</text>
<text x="101.8" y="140.6">3</text>
<text x="101.8" y="142.8">4</text>
<text x="133.6" y="142.8">3</text>
<text x="74" y="149.4">1</text>
<text x="74" y="147.2">2</text>
<text x="74" y="145">3</text>
<text x="133.6" y="147.2">1</text>
<text x="133.6" y="145">2</text>
<text x="168" y="156">1</text>
<text x="74" y="160.4">2</text>
<text x="74" y="158.2">3</text>
<text x="133.6" y="160.4">1</text>
<text x="133.6" y="158.2">2</text>
<text x="168" y="158.2">2</text>
<text x="168" y="160.4">3</text>
<text x="74" y="162.6">1</text>
<text x="27" y="171.6">A</text>
<text x="232.2" y="171.6">A</text>
<text x="51.3" y="189">1</text>
<text x="103.6" y="189">2</text>
<text x="155.8" y="189">3</text>
<text x="208.1" y="189">4</text>
</g>
<g font-size="2" fill="#000080">
<text x="115.9" y="38.4">J3</text>
<text x="115.9" y="40.4">PORT B &amp; A</text>
<text x="165.1" y="49">R1</text>
<text x="165.1" y="51">1K</text>
<text x="85" y="55.8">J5</text>
<text x="85" y="58">232</text>
<text x="168.4" y="64.2">DL1</text>
<text x="67.2" y="68.8">J7</text>
<text x="122.5" y="71.2">U1</text>
<text x="168.4" y="66.1">POWER</text>
<text x="153.4" y="75.6">S2</text>
<text x="153.4" y="80">RESET</text>
<text x="89.4" y="88.8">J6</text>
<text x="67.2" y="93.4">232</text>
<text x="89.4" y="102">SPI/I2C</text>
<text x="122.5" y="102">EZ-CONTROLLER_C</text>
<text x="71.8" y="115.2">J8</text>
<text x="71.8" y="126.2">SIG1</text>
<text x="71.8" y="128.4">J9</text>
<text x="120.3" y="126">J4</text>
<text x="120.3" y="128">PORTC</text>
<text x="100.5" y="132.8">J12</text>
<text x="104.9" y="135">SIGNAL</text>
<text x="71.8" y="139.5">SIG2</text>
<text x="71.8" y="141.7">J10</text>
<text x="131.4" y="139.5">J2 POWER_JACK</text>
<text x="71.8" y="152.7">SIG3</text>
<text x="71.8" y="154.9">J11</text>
<text x="131.4" y="154.9">J13</text>
<text x="146.6" y="154.6">S1</text>
<text x="153.6" y="154.6">C4</text>
<text x="162.2" y="150.5">J14</text>
<text x="162.2" y="152.7">POWER_SEL</text>
<text x="146.6" y="159.5">ON/OFF</text>
<text x="153.6" y="156.8">100uF</text>
<text x="71.8" y="165.9">SIG4</text>
<text x="131.4" y="163.7">POWER</text>
</g>
<g font-size="2" fill="#800000">
<text x="147" y="66.8">VDDVCC</text>
<text x="80.9" y="110.8">VDD</text>
<text x="160.3" y="146.1">VCC</text>
<text x="171.3" y="146.1">VDD</text>
</g>
<text font-size="1.6" fill="#000080" x="156.3" y="161.6">+</text>
</svg>
